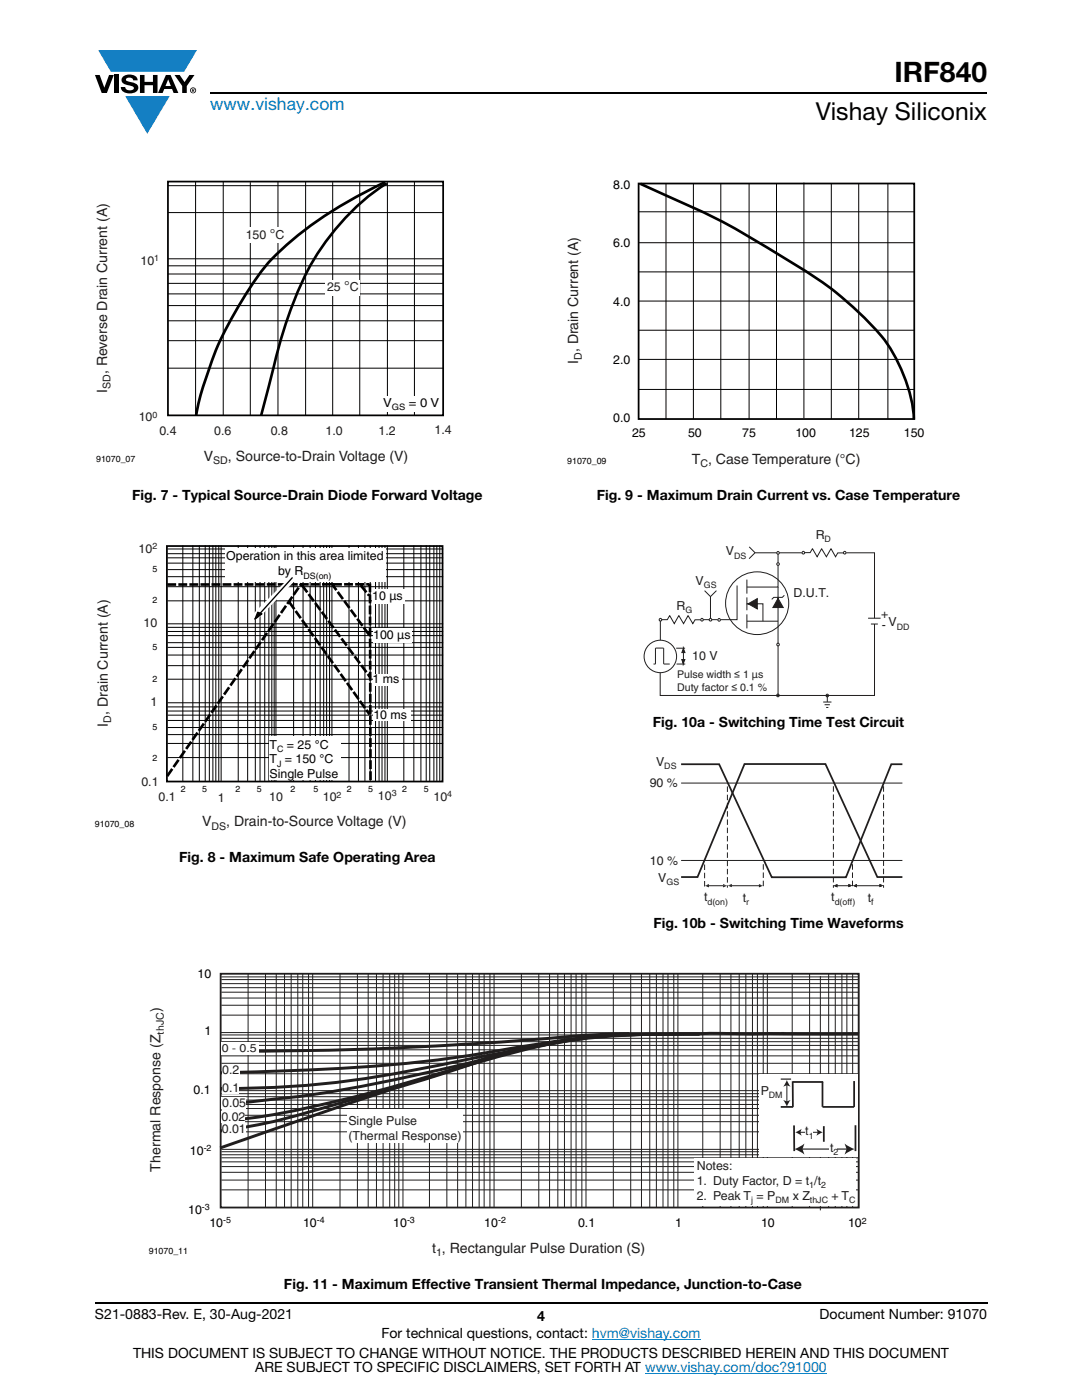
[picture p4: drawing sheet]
<svg xmlns="http://www.w3.org/2000/svg" width="216mm" height="279mm" viewBox="0 0 216 279" stroke-linecap="round" stroke-linejoin="round" font-family="sans-serif">
<g fill="#147fc3">
<path d="M19.6 10h19.7l-2.6 4.3h-1.1h-13.5z"/>
<path d="M25 19.2h8.9l-4.5 7.5z"/>
</g>
<g fill="#000">
<path d="M18.9 15h1l.9 2.5 1-2.5h.9l-1.4 3.6h-1zM22.9 15h.9v3.6h-.9zM24.6 15.3a2.1 2.1 0 0 1 2.8 .3l.1 .4h-.9a.79 .79 0 0 0-.7-.5 .79 .79 0 0 0-.8 .4l.3 .3 1 .2a1.08 1.08 0 0 1 1.2 1 1.08 1.08 0 0 1-1.1 1.2 1.73 1.73 0 0 1-2.4-1.2h.9a.96 .96 0 0 0 .8 .6 .96 .96 0 0 0 .9-.4 1.31 1.31 0 0 0-1.2-.6 1.03 1.03 0 0 1-1.1-.6 1.03 1.03 0 0 1 .2-1.1zM27.9 15h.9v1.3h1.7v-1.3h.9v3.6h-.9v-1.6h-1.7v1.6h-.9zM34.8 15h1.1l.9 1.4 1-1.4h1l-1.5 2.2v1.4h-.9v-1.4z"/>
<path d="M33.6 15.9l.5 1.3h-1.1zM33.1 15l-1.6 3.6h1l.3-.8h1.5l.3 .8h1l-1.6-3.6z"/>
<path d="M38.4 17.8h.2v.2h-.2zM38.3 17.7v.7h.1v-.3l.4 .3-.2-.3 .2-.2-.1-.2z"/>
<path d="M38.1 18a.46 .46 0 0 1 .9 0 .46 .46 0 0 1-.9 0zM37.9 18a.6 .6 0 0 0 1.2 0 .6 .6 0 0 0-1.2 0z"/>
</g>
<path d="M42 18.6h155M18.9 260h178.1" fill="none" stroke="#000" stroke-width=".36"/>
<path d="M118.1 267.3h21.7M128.7 274h36.3" fill="none" stroke="#007ec4" stroke-width=".2"/>
<g fill="none" stroke="#000" stroke-width=".2">
<path d="M33.5 37.1h54.9M39 36.2v46.7M44.5 36.2v46.7M49.9 36.4v46.6M55.5 36.2v46.7M61 36.2v46.7M66.4 36.4v46.6M71.8 36.4v46.6M77.3 36.4v46.6M82.7 36.2v46.8M33.5 42.4h54.9M33.5 51.6h54.9"/>
<path d="M33.5 53h54.9M33.5 54.7h54.9M33.5 56.6h54.9M33.5 58.7h54.9M33.5 64h54.9M33.5 68h54.9M33.5 73.5h54.9M33.5 61h54.9"/>
</g>
<path d="M33.5 36.2h54.9v46.7h-54.9z" fill="none" stroke="#000" stroke-width=".35"/>
<path d="M76.8 36.4a75.2 75.2 0 0 0-23.4 16.2 71.1 71.1 0 0 0-13.4 26.2l-.9 4.1" fill="none" stroke="#000" stroke-width=".54"/>
<path d="M77.2 36.6a48.7 48.7 0 0 0-19.3 25.4 152.6 152.6 0 0 0-4.4 15.4l-1.4 5.6" fill="none" stroke="#000" stroke-width=".53"/>
<g fill="#fff">
<path d="M65 55.8h6.8v3.2h-6.8z"/>
<path d="M48.7 45.4h8.5v3h-8.5z"/>
<path d="M76.5 79h11.3v3.1h-11.3z"/>
</g>
<path d="M33.3 109h55v47h-55z" fill="none" stroke="#000" stroke-width=".35"/>
<g fill="none" stroke="#000" stroke-width=".2">
<path d="M33.4 109.6h55M33.4 110.5h55M33.4 111.3h55M33.4 112.4h55M33.4 113.7h55M33.4 115.1h55M33.4 117.1h55M33.4 119.9h55M36.5 108.9v47M38.5 108.9v47M39.8 108.9v47M40.9 108.9v47"/>
<path d="M41.8 108.9v47M42.5 108.9v47M43.1 108.9v47M43.7 108.9v47M44.1 108.9v47M47.5 108.9v47M49.4 108.9v47M50.9 108.9v47M51.9 108.9v47M52.8 108.9v47M53.6 108.9v47M54.2 108.9v47"/>
<path d="M54.7 108.9v47M55.1 108.9v47M58.6 108.9v47M60.5 108.9v47M61.9 108.9v47M62.9 108.9v47M63.9 108.9v47M64.6 108.9v47M65.2 108.9v47M65.8 108.9v47M66.2 108.9v47M69.6 108.9v47"/>
<path d="M71.5 108.9v47M72.8 108.9v47M73.9 108.9v47M74.9 108.9v47M75.6 108.9v47M76.2 108.9v47M76.8 108.9v47M77.3 108.9v47M80.6 108.9v47M82.6 108.9v47M84 108.9v47M85 108.9v47"/>
<path d="M85.8 108.9v47M86.6 108.9v47M87.2 108.9v47M87.8 108.9v47M33.4 124.5h55M33.4 125.2h55M33.4 126h55M33.4 126.8h55M33.4 128.3h55M33.4 129.2h55M33.4 130.7h55M33.4 132.8h55"/>
<path d="M33.4 135.6h55M33.4 140.3h55M33.4 141.1h55M33.4 141.9h55M33.4 142.7h55M33.4 143.8h55M33.4 145.2h55M33.4 146.6h55M33.4 148.4h55M33.4 151.2h55"/>
</g>
<path d="M33.4 116.7l40.2-.1M60.3 116.8l13.5 18.3M66.1 116.4l7.7 10.4M72 116.9l1.6 2M73.8 116.4l.1 39.6M57.7 120.1l16.1 22.5M33.4 154.9l26.8-38.5" fill="none" stroke="#000" stroke-width=".53" stroke-dasharray="1.8 .4" stroke-linecap="butt"/>
<g fill="#fff">
<path d="M74.3 117.5h6.5v3h-6.5z"/>
<path d="M74.6 125.3h7.6v2.9h-7.6z"/>
<path d="M74.3 134.5h5.8v2.2h-5.8z"/>
<path d="M74.5 141.5h7.4v2.4h-7.4z"/>
<path d="M53.7 146.9h14.2v8.7h-14.2z"/>
<path d="M45 109.3h31.9v6.7h-31.9z"/>
</g>
<path d="M49.7 123.3l8.9-8.9 .9 .8-8.3 8.6z" fill="#fff"/>
<path d="M51.4 122.2l.9 .3-1.4 1.1z" fill="#000"/>
<path d="M58.3 115.3l-6.4 7.1M51.4 122.2l.9 .3-1.4 1.1z" fill="none" stroke="#000" stroke-width=".27"/>
<path d="M127.4 36.6h55v47h-55z" fill="none" stroke="#000" stroke-width=".35"/>
<g fill="none" stroke="#000" stroke-width=".2">
<path d="M132.9 36.6v47M138.4 36.6v47M143.8 36.6v47M149.5 36.6v47M154.9 36.6v47M160.4 36.4v47M165.9 36.6v47M171.3 36.6v47M177.2 36.6v47M127.4 42.3h55M127.4 48.4h55M127.4 54.3h55"/>
<path d="M127.4 60.1h55M127.4 65.9h55M127.4 71.7h55M127.4 77.7h55"/>
</g>
<path d="M127.8 36.7l1.3 .6a164.9 164.9 0 0 1 22.9 11.5l5.6 3.4a68.8 68.8 0 0 1 19 15.8 31.4 31.4 0 0 1 5.7 15.7" fill="none" stroke="#000" stroke-width=".53"/>
<g fill="none" stroke="#211e1e" stroke-width=".2">
<path d="M147.1 116.8v6.9h-3.2M149 115.7v2.8M149 119.2v2.6M155.2 112.8v4.4h-6.2M132.1 123.7h1.1l.4-.8 .9 1.6 1-1.6 .9 1.6 .9-1.6 .9 1.6 .5-.8h1.1M149 124h6.2M149 120.5h3.2v3.5M149 122.6v2.8"/>
<circle cx="155.2" cy="110.3" r=".26"/>
<circle cx="131.8" cy="123.7" r=".26"/>
<circle cx="140.1" cy="123.7" r=".26"/>
<circle cx="141.8" cy="123.7" r=".26"/>
<circle cx="143.5" cy="123.7" r=".26"/>
<circle cx="151.1" cy="120.4" r="6.3"/>
</g>
<path d="M149.3 120.5l1.8-1v1z" fill="#211e1e"/>
<path d="M149.3 120.5l1.8-1v1z" fill="none" stroke="#211e1e" stroke-width=".2"/>
<path d="M149.3 120.5h1.8v1z" fill="#211e1e"/>
<path d="M149.3 120.5h1.8v1z" fill="none" stroke="#211e1e" stroke-width=".2"/>
<path d="M155.3 119.4l1 1.8h-1z" fill="#211e1e"/>
<path d="M155.3 119.4l1 1.8h-1z" fill="none" stroke="#211e1e" stroke-width=".2"/>
<path d="M155.3 119.4v1.8h-1.1z" fill="#211e1e"/>
<g fill="none" stroke="#211e1e" stroke-width=".2">
<path d="M155.3 119.4v1.8h-1.1zM155.3 110.6v1.7M155.5 110.3h4.5M156.5 118.8l-.4 .4h-1.7l-.4 .4M160.6 110.3h1.1l.4-.8 .9 1.6 .9-1.6 1 1.6 .9-1.6 .9 1.6 .5-.8h1M168.9 110.3h5.6v13.1M130.4 132.5h.4M132.4 129.3h-1.6v3.2M132.4 132.5h1.2M132.4 129.3v3.2M136.4 129.9v2.2M155.3 128.9v9.9"/>
<path d="M165.1 138.8v1.3M173.2 123.4h2.5M173.8 124.5h1.4M174.5 124.5v14.3h-42.8v-4.5M164.3 140.1h1.6M164.5 140.6h1.1M164.9 141.2h.4"/>
<circle cx="155.3" cy="112.6" r=".26"/>
<circle cx="160.3" cy="110.3" r=".26"/>
<circle cx="168.5" cy="110.3" r=".26"/>
<circle cx="131.8" cy="131" r="3.2"/>
<circle cx="155.3" cy="128.6" r=".26"/>
</g>
<path d="M136.4 129.4v.8h-.3z" fill="#211e1e"/>
<path d="M136.4 129.4v.8h-.3z" fill="none" stroke="#211e1e" stroke-width=".2"/>
<path d="M136.4 129.4l.3 .8h-.3z" fill="#211e1e"/>
<path d="M136.4 129.4l.3 .8h-.3z" fill="none" stroke="#211e1e" stroke-width=".2"/>
<path d="M136 131.6h.3v.8z" fill="#211e1e"/>
<path d="M136 131.6h.3v.8z" fill="none" stroke="#211e1e" stroke-width=".2"/>
<path d="M136.3 131.6h.4l-.4 .8z" fill="#211e1e"/>
<g fill="none" stroke="#211e1e" stroke-width=".2">
<path d="M140.6 117.9l1.2 1.2v4.3M143 117.9l-1.2 1.2M149.5 109.1l1.2 1.2M155 110.3h-4.4l-1.1 1.2M155.3 117.2v11.2M131.8 123.9v3.8M134.9 129.4h1.8M135 132.5h1.7M136.3 131.6h.4l-.4 .8zM140.3 123.7h1.2M142 123.7h1.2"/>
<circle cx="155.2" cy="138.8" r=".26"/>
<circle cx="165.1" cy="138.8" r=".26"/>
</g>
<path d="M135.9 152.5h7.6l10.5 22.6h14.8l9-22.6h2.3M135.9 175h3.3l9.4-22.5h16.1l10.4 22.5h5" fill="none" stroke="#201d1e" stroke-width=".35"/>
<path d="M135.9 156.3h44.2M135.9 171.7h44.2" fill="none" stroke="#201d1e" stroke-width=".2"/>
<path d="M140.6 172.5v4.6" fill="none" stroke="#201d1e" stroke-width=".2" stroke-dasharray="1.1 .5" stroke-linecap="butt"/>
<g fill="#201d1e">
<path d="M170.2 176.8h.8v.3z"/>
<path d="M170.2 176.8l.8-.4v.4z"/>
<path d="M166.3 176.8h.8v.3z"/>
<path d="M166.3 176.8l.8-.4v.4z"/>
<path d="M169.3 176.7h.8l-.8 .4z"/>
<path d="M169.3 176.4l.8 .3h-.8z"/>
<path d="M175.5 176.7h.8l-.8 .4z"/>
<path d="M175.5 176.4l.8 .3h-.8z"/>
</g>
<path d="M145.1 157v20.2M166.3 156.9v20.3M176.3 156.9v20.3M152.3 172.5v4.6M170.1 172.5v4.6" fill="none" stroke="#201d1e" stroke-width=".2" stroke-dasharray="1.1 .5" stroke-linecap="butt"/>
<path d="M141.1 176.8h3.2M145.6 176.8h6.2M166.8 176.8h2.9M171 176.8h4.9" fill="none" stroke="#201d1e" stroke-width=".2"/>
<g fill="#201d1e">
<path d="M170.2 176.8h.8v.3z"/>
<path d="M170.2 176.8l.8-.4v.4z"/>
<path d="M166.3 176.8h.8v.3z"/>
<path d="M166.3 176.8l.8-.4v.4z"/>
<path d="M169.3 176.7h.8l-.8 .4z"/>
<path d="M169.3 176.4l.8 .3h-.8z"/>
<path d="M175.5 176.7h.8l-.8 .4z"/>
<path d="M175.5 176.4l.8 .3h-.8z"/>
<path d="M145.2 176.7h.8v.4z"/>
<path d="M145.2 176.7l.8-.3v.3z"/>
<path d="M140.7 176.8h.8v.3z"/>
<path d="M140.7 176.8l.8-.4v.4z"/>
<path d="M144.3 176.8h.8l-.8 .3z"/>
<path d="M144.3 176.4l.8 .4h-.8z"/>
<path d="M151.4 176.8h.8l-.8 .3z"/>
<path d="M151.4 176.4l.8 .4h-.8z"/>
</g>
<g fill="none" stroke="#211e1e" stroke-width=".2">
<path d="M44.2 198h127.1M44.2 195h127.1M44.2 195.5h127.1M44.2 196.3h127.1M44.2 197.1h127.1M44.2 199.2h127.1M49.5 194.3v46.6M53 194.3v46.6M55.1 194.3v46.8M56.8 194.3v46.6M58.1 194.3v46.8M59.4 194.3v46.8"/>
<path d="M60.4 194.3v46.6M61.6 194.3v46.8M62.4 194.3v46.8M67.8 194.3v46.6M71.3 194.3v46.6M73.5 194.3v46.8M75.1 194.3v46.6M76.4 194.3v46.8M77.8 194.3v46.8M78.8 194.3v46.6M79.6 194.3v46.8M80.4 194.3v46.8"/>
<path d="M85.7 194.3v46.6M89.2 194.3v46.6M91.3 194.3v46.8M93 194.3v46.6M94.3 194.3v46.8M95.6 194.3v46.8M96.6 194.3v46.6M97.8 194.3v46.8M98.6 194.3v46.8M104 194.3v46.6M107.5 194.3v46.6M109.7 194.3v46.8"/>
<path d="M111.3 194.3v46.6M112.6 194.3v46.8M114 194.3v46.8M114.9 194.3v46.6M116.1 194.3v46.8M116.9 194.3v46.8M122.4 194.3v46.6M125.9 194.3v46.6M128 194.3v46.8M129.7 194.3v46.6M131 194.3v46.8M132.3 194.3v46.8"/>
<path d="M133.3 194.3v46.6M134.4 194.3v46.8M135.3 194.3v46.8M140.2 194.3v46.6M143.7 194.3v46.6M145.8 194.3v46.8M147.5 194.3v46.6M148.8 194.3v46.8M150.1 194.3v46.8M151.1 194.3v46.6M152.3 194.3v46.8M153.1 194.3v46.8"/>
<path d="M158.1 194.3v46.6M161.5 194.3v46.6M163.7 194.8v46.8M165.3 194.3v46.6M166.7 194.3v46.8M168 194.3v46.8M169 194.3v46.6M170.1 194.3v46.8M171.3 194.3v46.8M43.9 206.1h127.6M44.2 200.6h127.1M44.2 202.6h127.1"/>
<path d="M44.2 206.5h127.1M44.2 207.2h127.1M44.2 207.9h127.1M44.2 208.6h127.1M44.2 210.7h127.1M44.2 212.2h127.1M44.2 214.3h127.1M44.2 217.7h127.1M44.2 218.3h127.1M44.2 218.9h127.1M44.2 219.5h127.1M44.2 209.5h127.1"/>
<path d="M44.2 220.4h127.1M44.2 221.2h127.1M44.2 222.6h127.1M44.2 223.9h127.1M44.2 225.9h127.1M44.2 229.4h127.1M44.2 229.9h127.1M44.2 230.5h127.1M44.2 231.1h127.1M44.2 231.9h127.1M44.2 232.8h127.1M44.2 234h127.1"/>
<path d="M44.2 235.5h127.1M44.2 237.5h127.1"/>
</g>
<path d="M44 194.3h127.3v46.7h-127.3z" fill="none" stroke="#211e1e" stroke-width=".37"/>
<path d="M114.3 207.4l-5.5 1.1a71.4 71.4 0 0 0-13.3 3.1l-6 1.5a276.5 276.5 0 0 1-39.8 6.8l-5.7 .3M116.6 207.2a117.2 117.2 0 0 0-26.4 6.5 951 951 0 0 0-46.3 15.4M125.5 206.3l-9.4 .4a755.6 755.6 0 0 1-71.9 3.1M130.1 206.4a111 111 0 0 0-33.4 5.2l-10.9 3.1a274.8 274.8 0 0 1-35.3 8.4l-6.5 .6M139.5 206.4h-2.8a128.1 128.1 0 0 0-24.4 1.4l-4 .6-8.7 1.8a657.8 657.8 0 0 1-29.6 5.5 187.8 187.8 0 0 1-26 1.5M139.6 206.4h-7.1a128.1 128.1 0 0 0-20.7 1.4 164.7 164.7 0 0 0-25.6 7l-16.3 4.7a164.6 164.6 0 0 1-23.9 5.9l-2.1 .3M156.5 206.2h-.6M171.3 206.3h-22l-6.9-.1-9.3 .2a136 136 0 0 0-30 2.7 293.3 293.3 0 0 1-48.9 4.7l-10.2 .3" fill="none" stroke="#211e1e" stroke-width=".59"/>
<g fill="#fff">
<path d="M44.2 208.1h7.5v2.5h-7.5z"/>
<path d="M44.3 212.5h3.5v2.2h-3.5z"/>
<path d="M44.3 215.9h3.3v2.4h-3.3z"/>
<path d="M44.3 219.1h4.8v2.2h-4.8z"/>
<path d="M44.2 221.8h4.7v2.4h-4.7z"/>
<path d="M44.3 224.2h4.7v2.3h-4.7z"/>
<path d="M69.2 221.4h23.1v6.7h-23.1z"/>
<path d="M151.6 214.4h19.5v16.5h-19.5z"/>
</g>
<path d="M158.2 215.8v5.1M158.2 215.9h6.1M170.4 215.7v5.2h-6.3v-5M155.8 220.9h2.5" fill="none" stroke="#211e1e" stroke-width=".35"/>
<path d="M155.8 215.4h2.1" fill="none" stroke="#211e1e" stroke-width=".24"/>
<path d="M157 216.5v3.4" fill="none" stroke="#211e1e" stroke-width=".2"/>
<g fill="#211e1e">
<path d="M156.3 219.5l.7 .3 .7-.3-.7 1.3z"/>
<path d="M157 215.5l.7 1.4-.7-.3-.7 .3z"/>
</g>
<path d="M159.6 226h3.7" fill="none" stroke="#211e1e" stroke-width=".2"/>
<g fill="#211e1e">
<path d="M162.9 225.3l1.3 .7-1.3 .7 .3-.7z"/>
<path d="M158.7 226l1.3-.7-.3 .7 .3 .7z"/>
</g>
<path d="M151.6 216.8h4.3v2.6h-4.3z" fill="#fff"/>
<path d="M158.4 224.6l.1 5.1M164.4 224.8v3.1M170.7 224.6v5.1" fill="none" stroke="#211e1e" stroke-width=".35"/>
<path d="M160.6 225h1.5v2.5h-1.5z" fill="#fff"/>
<path d="M159.9 229.3h9.2" fill="none" stroke="#211e1e" stroke-width=".23"/>
<g fill="#211e1e">
<path d="M168.5 228.2l2 1.1-2 1.1 .4-1.1z"/>
<path d="M158.5 229.3l2-1.1-.4 1.1 .4 1.1z"/>
</g>
<g fill="#fff">
<path d="M165.5 228.2h1.6v2.6h-1.6z"/>
<path d="M138.5 231.2h32.3v9.5h-32.3z"/>
</g>
<text font-size="5.6" x="178.5" y="16.4">IRF840</text>
<text font-size="4.9" x="162.8" y="24">Vishay Siliconix</text>
<text font-size="3.5" fill="#007ec4" x="42" y="21.9">www.vishay.com</text>
<g font-size="2.8" fill="#211e1e">
<text x="53.8" y="47.7">°</text>
<text x="68.7" y="58.1">°</text>
<text x="21.4" y="74.7" transform="rotate(-90 21.4 74.7)">, Reverse Drain Current (A)</text>
<text x="115.4" y="72.6" transform="rotate(-90 115.4 72.6)">I , Drain Current (A)</text>
<text x="21.4" y="78.4" transform="rotate(-90 21.4 78.4)">I</text>
<text x="40.7" y="91.9">V</text>
<text x="45.5" y="91.9">, Source-to-Drain Voltage (V)</text>
<text x="138" y="92.5">T , Case Temperature (°C)</text>
<text x="21.5" y="145" transform="rotate(-90 21.5 145)">I , Drain Current (A)</text>
<text x="40.3" y="164.9">V</text>
<text x="45.1" y="164.9">, Drain-to-Source Voltage (V)</text>
<text x="32" y="202" transform="rotate(-90 32 202)">)</text>
<text x="32" y="233.9" transform="rotate(-90 32 233.9)">Thermal Response (Z</text>
<text x="86.2" y="250">t , Rectangular Pulse Duration (S)</text>
</g>
<g font-size="2.8">
<text x="26.4" y="99.8">Fig. 7 - Typical Source-Drain Diode Forward Voltage</text>
<text x="119.1" y="99.8">Fig. 9 - Maximum Drain Current vs. Case Temperature</text>
<text x="130.3" y="145">Fig. 10a - Switching Time Test Circuit</text>
<text x="35.8" y="172">Fig. 8 - Maximum Safe Operating Area</text>
<text x="130.4" y="185.2">Fig. 10b - Switching Time Waveforms</text>
<text x="56.7" y="257.3">Fig. 11 - Maximum Effective Transient Thermal Impedance, Junction-to-Case</text>
<text x="18.9" y="263.3">S21-0883-Rev. E, 30-Aug-2021</text>
<text x="107.2" y="263.6">4</text>
<text x="163.6" y="263.3">Document Number: 91070</text>
<text x="76.1" y="267.1">For technical questions, contact: hvm@vishay.com</text>
<text x="26.5" y="271">THIS DOCUMENT IS SUBJECT TO CHANGE WITHOUT NOTICE. THE PRODUCTS DESCRIBED HEREIN AND THIS DOCUMENT</text>
<text x="50.9" y="273.8">ARE SUBJECT TO SPECIFIC DISCLAIMERS, SET FORTH AT www.vishay.com/doc?91000</text>
</g>
<g font-size="2.5">
<text x="122.4" y="37.6">8.0</text>
<text x="122.4" y="49.4">6.0</text>
<text x="122.4" y="61">4.0</text>
<text x="122.4" y="72.6">2.0</text>
<text x="122.4" y="84.3">0.0</text>
<text x="126.1" y="87.2">25</text>
<text x="137.3" y="87.2">50</text>
<text x="148.1" y="87.2">75</text>
<text x="158.7" y="87.2">100</text>
<text x="169.4" y="87.2">125</text>
<text x="180.3" y="87.2">150</text>
<text x="45.1" y="111.8">Operation in this area limited</text>
<text x="55.5" y="114.8">by R</text>
<text x="74.3" y="119.7">10</text>
<text x="74.5" y="127.5">100 µs</text>
<text x="74.3" y="136.4">1</text>
<text x="74.5" y="143.5">10</text>
<text x="39.4" y="195.1">10</text>
<text x="40.8" y="206.6">1</text>
<text x="38.6" y="218.4">0.1</text>
<text x="37.9" y="230.5">10</text>
<text x="37.5" y="242.2">10</text>
<text x="41.8" y="244.9">10</text>
<text x="60.5" y="244.9">10</text>
<text x="78.5" y="244.9">10</text>
<text x="96.6" y="244.9">10</text>
<text x="115.3" y="244.9">0.1</text>
<text x="134.7" y="244.9">1</text>
<text x="151.9" y="244.9">10</text>
<text x="169.2" y="245">10</text>
</g>
<g font-size="2.5" fill="#211e1e">
<text x="49" y="47.7">150</text>
<text x="55" y="47.7">C</text>
<text x="28" y="52.8">10</text>
<text x="65.3" y="58.1">25</text>
<text x="69.8" y="58.1">C</text>
<text x="27.7" y="84">10</text>
<text x="31.8" y="86.8">0.4</text>
<text x="42.7" y="86.8">0.6</text>
<text x="54" y="86.8">0.8</text>
<text x="65" y="86.8">1.0</text>
<text x="75.6" y="86.8">1.2</text>
<text x="86.7" y="86.6">1.4</text>
<text x="162.8" y="107.5">R</text>
<text x="27.7" y="110.3">10</text>
<text x="144.8" y="110.8">V</text>
<text x="138.8" y="116.7">V</text>
<text x="158.4" y="119.1">D.U.T.</text>
<text x="28.6" y="125.1">10</text>
<text x="135" y="121.7">R</text>
<text x="175.8" y="123.4">+</text>
<text x="175.9" y="125.6">- V</text>
<text x="138.1" y="131.7">10 V</text>
<text x="30" y="141">1</text>
<text x="28.2" y="156.8">0.1</text>
<text x="31.6" y="159.8">0.1</text>
<text x="43.5" y="160">1</text>
<text x="53.7" y="159.8">10</text>
<text x="64.4" y="159.9">10</text>
<text x="75.4" y="159.7">10</text>
<text x="86.5" y="159.8">10</text>
<text x="44.4" y="214.3">0.2</text>
<text x="44.3" y="221">0.05</text>
<text x="44.3" y="217.9">0.1</text>
<text x="151.8" y="218.4">P</text>
<text x="44.2" y="223.8">0.02</text>
<text x="44.3" y="226.1">0.01</text>
<text x="69.5" y="224.6">Single Pulse</text>
<text x="69.5" y="227.6">(Thermal Response)</text>
<text x="160.7" y="226.6">t</text>
<text x="139" y="233.5">Notes:</text>
<text x="165.6" y="229.8">t</text>
<text x="139" y="236.5">1. Duty Factor, D = t</text>
<text x="139" y="239.4">2. Peak T</text>
<text x="151" y="239.4">= P</text>
<text x="158.2" y="239.4">x Z</text>
<text x="162.5" y="236.5">/t</text>
<text x="165.9" y="239.4">+ T</text>
</g>
<g font-size="2.5" fill="#050504">
<text x="76.5" y="81.1">V</text>
<text x="81.6" y="81.1">= 0 V</text>
<text x="77.7" y="119.7">µs</text>
<text x="76.4" y="136.4">ms</text>
<text x="77.9" y="143.5">ms</text>
<text x="53.8" y="149.4">T</text>
<text x="57.2" y="149.4">= 25</text>
<text x="62.8" y="149.4">°C</text>
<text x="53.8" y="152.4">T</text>
<text x="53.8" y="155.3">Single Pulse</text>
<text x="56.8" y="152.4">= 150</text>
<text x="63.8" y="152.4">°</text>
<text x="64.8" y="152.4">C</text>
</g>
<g font-size="2.5" fill="#201d1e">
<text x="130.9" y="152.8">V</text>
<text x="129.6" y="157.1">90 %</text>
<text x="129.7" y="172.6">10 %</text>
<text x="131.4" y="175.9">V</text>
<text x="140.5" y="179.9">t</text>
<text x="148.2" y="179.9">t</text>
<text x="165.9" y="179.9">t</text>
<text x="173.1" y="179.9">t</text>
</g>
<text font-size="2.3" fill="#211e1e" x="44.3" y="210">0 - 0.5</text>
<g font-size="2.1" fill="#211e1e">
<text x="116.1" y="71.8" transform="rotate(-90 116.1 71.8)">D</text>
<text x="22.1" y="77.6" transform="rotate(-90 22.1 77.6)">SD</text>
<text x="42.5" y="92.6">SD</text>
<text x="139.8" y="93.2">C</text>
<text x="135.1" y="135.3">Pulse width ≤ 1 µs</text>
<text x="135.1" y="137.9">Duty factor ≤ 0.1 %</text>
<text x="22.2" y="144.2" transform="rotate(-90 22.2 144.2)">D</text>
<text x="42.2" y="165.6">DS</text>
<text x="32.7" y="206.5" transform="rotate(-90 32.7 206.5)">thJC</text>
<text x="87" y="250.7">1</text>
</g>
<g font-size="1.8" fill="#211e1e">
<text x="30.8" y="52.1">1</text>
<text x="30.4" y="83.3">0</text>
<text x="30.4" y="109.6">2</text>
<text x="146.5" y="111.5">DS</text>
<text x="164.5" y="108.2">D</text>
<text x="140.4" y="117.4">GS</text>
<text x="136.8" y="122.4">G</text>
<text x="178.9" y="125.7">DD</text>
<text x="67.2" y="159.2">2</text>
<text x="78.2" y="159">3</text>
<text x="89.2" y="159.1">4</text>
<text x="153.4" y="219.1">DM</text>
<text x="161.4" y="227.3">1</text>
<text x="166.3" y="230.5">2</text>
<text x="161.5" y="237.2">1</text>
<text x="163.8" y="237.2">2</text>
<text x="149.9" y="240.1">j</text>
<text x="154.7" y="240.1">DM</text>
<text x="161.6" y="240.1">thJC</text>
<text x="169.4" y="240.1">C</text>
</g>
<g font-size="1.8" fill="#050504">
<text x="78.2" y="81.9">GS</text>
<text x="55.3" y="150.1">C</text>
<text x="55.3" y="153.1">J</text>
</g>
<g font-size="1.8">
<text x="19.2" y="92.1">91070_07</text>
<text x="113.2" y="92.7">91070_09</text>
<text x="30.4" y="114.1">5</text>
<text x="60.6" y="115.5">DS(on)</text>
<text x="30.4" y="120.4">2</text>
<text x="30.4" y="129.7">5</text>
<text x="30.4" y="136.1">2</text>
<text x="30.4" y="145.7">5</text>
<text x="30.4" y="151.8">2</text>
<text x="36.1" y="158.1">2</text>
<text x="40.4" y="158.1">5</text>
<text x="47" y="158.1">2</text>
<text x="51.3" y="158.1">5</text>
<text x="57.9" y="158.1">2</text>
<text x="62.5" y="158.1">5</text>
<text x="69.2" y="158.1">2</text>
<text x="73.5" y="158.1">5</text>
<text x="80.2" y="158.1">2</text>
<text x="84.6" y="158.1">5</text>
<text x="18.9" y="165.1">91070_08</text>
<text x="40.6" y="229.8">-2</text>
<text x="40.3" y="241.5">-3</text>
<text x="44.5" y="244.2">-5</text>
<text x="63.2" y="244.2">-4</text>
<text x="81.2" y="244.2">-3</text>
<text x="99.4" y="244.2">-2</text>
<text x="172" y="244.3">2</text>
<text x="29.7" y="250.2">91070_11</text>
</g>
<g font-size="1.8" fill="#201d1e">
<text x="132.6" y="153.5">DS</text>
<text x="133" y="176.6">GS</text>
<text x="141.2" y="180.6">d(on)</text>
<text x="148.9" y="180.6">r</text>
<text x="166.6" y="180.6">d(off)</text>
<text x="173.8" y="180.6">f</text>
</g>
</svg>
